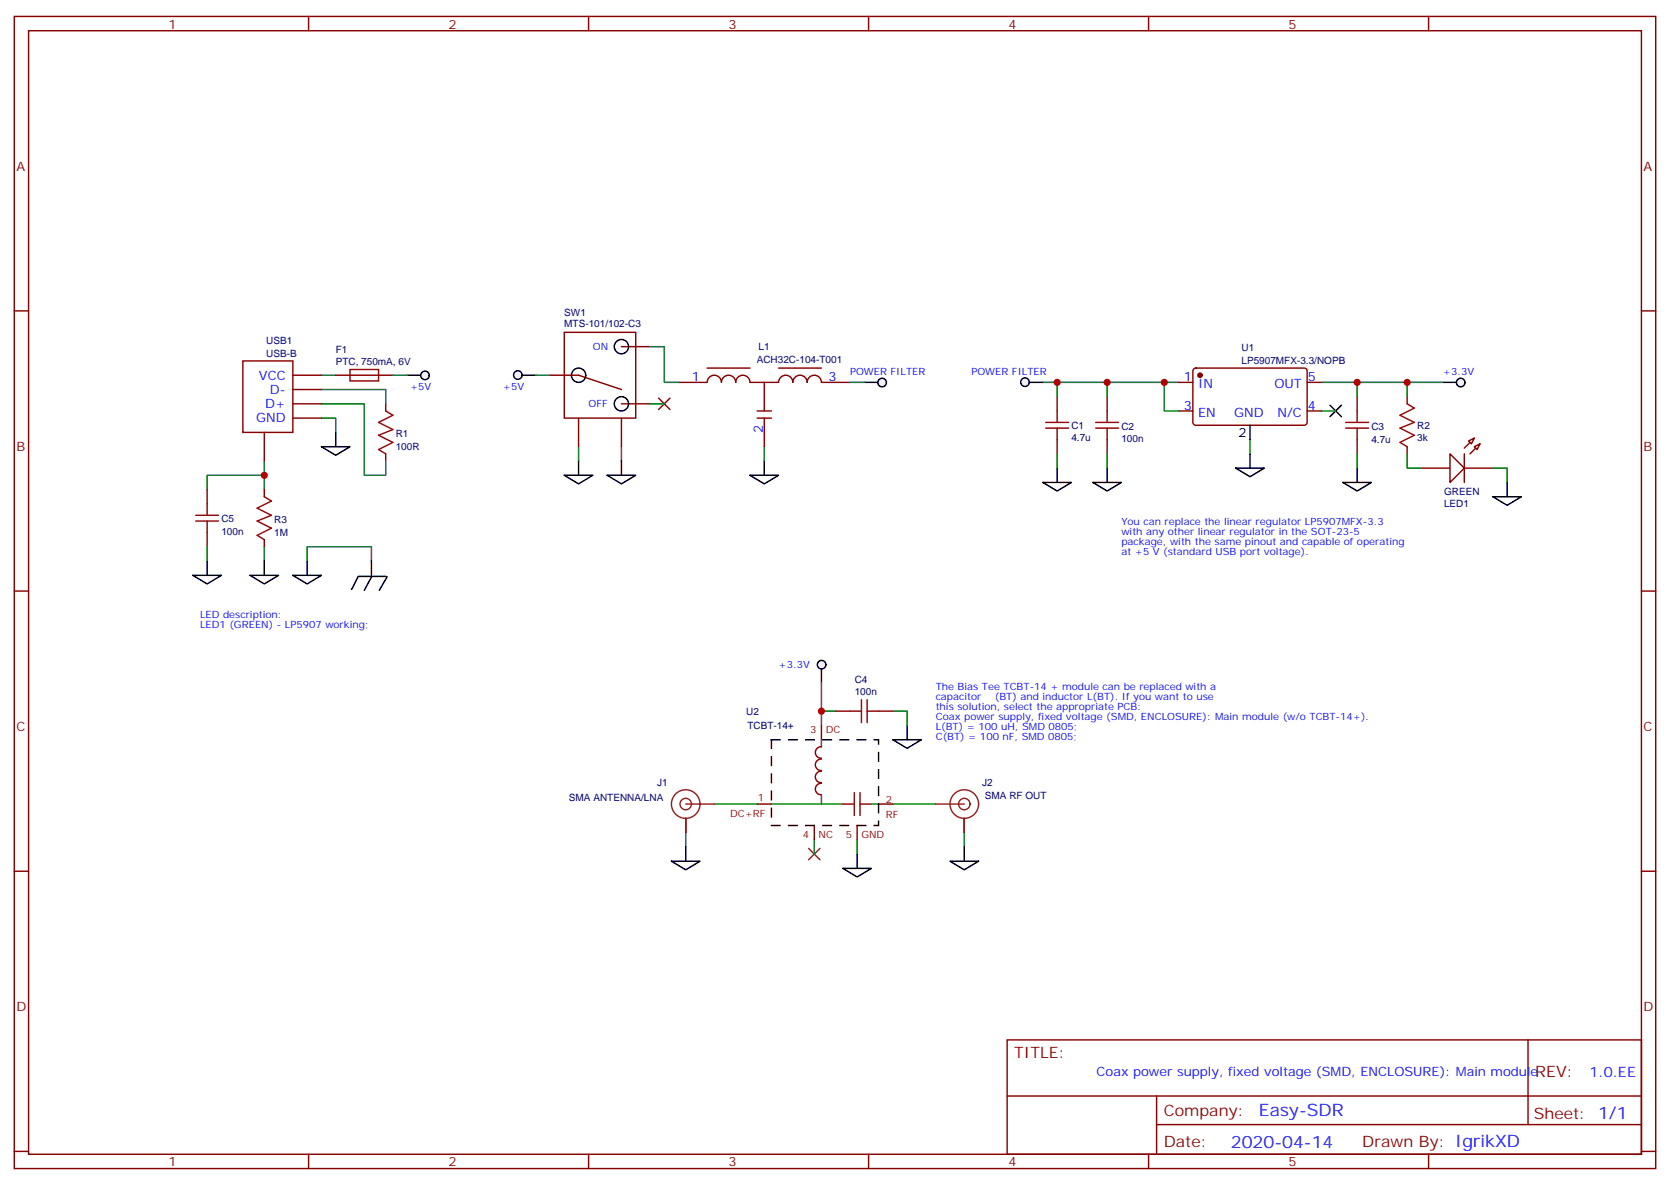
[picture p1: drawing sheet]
<svg xmlns="http://www.w3.org/2000/svg" width="412mm" height="292mm" viewBox="0 0 412 292" stroke-linecap="round" stroke-linejoin="round" font-family="sans-serif">
<g fill="none" stroke="#870000" stroke-width=".35">
<path d="M3.5 4.1h405.4v284.3h-405.4zM7.1 7.6h398.2v277.3h-398.2zM76.2 4.1v3.5M145.3 4.1v3.5M214.5 4.1v3.5M283.6 4.1v3.5M352.8 4.1v3.5M3.5 76.7h3.6M405.3 76.7h3.6M167.6 94.4h7a1.76 1.76 0 0 1 1.8-1.8 1.76 1.76 0 0 1 1.8 1.8 1.76 1.76 0 0 1 1.7-1.8 1.76 1.76 0 0 1 1.8 1.8 1.76 1.76 0 0 1 1.7-1.8 1.76 1.76 0 0 1 1.8 1.8h7.1a1.76 1.76 0 0 1 1.7-1.8 1.76 1.76 0 0 1 1.8 1.8 1.76 1.76 0 0 1 1.8-1.8 1.76 1.76 0 0 1 1.7 1.8 1.76 1.76 0 0 1 1.8-1.8 1.76 1.76 0 0 1 1.7 1.8h7.1M174.6 90.8h10.6M188.7 94.4v7"/>
<path d="M192.3 90.8h10.5M187 101.4h3.5M187 103.2h3.5M188.7 103.2v7M3.5 145.9h3.6M405.3 145.9h3.6M3.5 215h3.6M405.3 215h3.6M248.7 256.6h156.6v28.3h-156.6zM377.3 256.7v20.8M248.7 270.5h156.5M285.6 277.5h119.6"/>
<path d="M285.6 270.5v14.1M3.5 284.2h3.6M76.2 284.9v3.5M145.3 284.9v3.5M214.5 284.9v3.5M283.6 284.9v3.5M352.8 284.9v3.5M405.3 284.2h3.6"/>
</g>
<path d="M188.7 110.2v3.6M75.8 138.5v-3.6h15.9v3.6" fill="none" stroke="#008700" stroke-width=".35"/>
<path d="M185.2 117.3h7.1l-3.6 2.1zM188.7 113.8v3.5" fill="none" stroke="#000" stroke-width=".35"/>
<path d="M162.6 98.2l2.9 2.9zM165.5 98.2l-2.9 2.9z" fill="#00f" stroke="#870000" stroke-width=".35"/>
<path d="M160.5 99.7h3.5" fill="none" stroke="#008700" stroke-width=".35"/>
<path d="M100.5 92.6h3.6" fill="none" stroke="#000" stroke-width=".35"/>
<circle cx="105" cy="92.6" r="1.06" fill="#f0f0f0" stroke="#000" stroke-width=".35"/>
<path d="M79.4 92.6h3.5M202.8 175.5h3.6M220.5 175.5h3.5v3.5" fill="none" stroke="#008700" stroke-width=".35"/>
<path d="M202.8 164.9v3.6M224 179v3.6M220.5 182.6h7l-3.5 2.1z" fill="none" stroke="#000" stroke-width=".35"/>
<path d="M209.9 175.5h2.8M212.7 172.7v5.6M214.1 172.7v5.6M214.1 175.5h2.9" fill="none" stroke="#a10000" stroke-width=".35"/>
<path d="M206.4 175.5h3.5M217 175.5h3.5" fill="none" stroke="#870000" stroke-width=".35"/>
<circle cx="202.9" cy="164" r="1.06" fill="#f0f0f0" stroke="#000" stroke-width=".35"/>
<path d="M202.8 168.5v10.5M176.4 198.4h10.6M220.5 198.4h10.6M169.3 205.5v3.5M238.1 205.5v3.5" fill="none" stroke="#008700" stroke-width=".35"/>
<path d="M165.8 212.5h7.1l-3.6 2.2zM169.3 209v3.5M234.6 212.5h7.1l-3.6 2.2zM238.1 209v3.5" fill="none" stroke="#000" stroke-width=".35"/>
<g fill="none" stroke="#8c2424" stroke-width=".35">
<path d="M169.3 198.4h7.1M231.1 198.4h7M169.3 202v3.5M238.1 202v3.5"/>
<circle cx="169.3" cy="198.4" r="1.41"/>
<circle cx="169.3" cy="198.4" r="3.5"/>
<circle cx="238.1" cy="198.4" r="1.41"/>
<circle cx="238.1" cy="198.4" r="3.5"/>
</g>
<path d="M199.7 209.4l2.8 2.8zM199.7 212.2l2.8-2.8z" fill="#000080" stroke="#8c2424" stroke-width=".35"/>
<g fill="none" stroke="#008700" stroke-width=".35">
<path d="M79.4 96.1h15.8v3.6M79.4 99.7h10.6v17.6h5.2v-3.5M291 94.4h-29.9v3.5M65.3 117.3h-14.1v3.5M65.3 113.8v7M79.4 103.2h3.5v3.5M261.1 112v3.5M273.4 112v3.5M335.1 112v3.5M51.2 134.9v3.6M65.3 134.9v3.6M190.5 198.4h17.6"/>
<path d="M202.8 182.6v1.7M202.8 196.3v2.1M215.2 198.4h1.8M201.1 207.3v3.5M211.7 207.3v3.5"/>
</g>
<path d="M356.3 94.4h3.5M79.4 110.2h7l-3.5 2.2zM82.9 106.7v3.5M51.2 138.5v3.5M65.3 138.5v3.5M47.6 142h7.1l-3.5 2.1zM61.7 142h7.1l-3.5 2.1zM208.1 214.3h7.1l-3.5 2.1zM211.7 210.8v3.5" fill="none" stroke="#000" stroke-width=".35"/>
<g fill="none" stroke="#870000" stroke-width=".35">
<path d="M82.9 92.6h14.1M95.2 99.7v1.7M261.1 97.9v3.5M273.4 97.9v3.5M335.1 97.9v3.5M95.2 112v1.8M261.1 108.5v3.5M273.4 108.5v3.5M335.1 108.5v3.5M51.2 120.8v3.6M51.2 131.4v3.5M65.3 120.8v1.8"/>
<path d="M65.3 133.2v1.7M202.8 179v3.6M187 198.4h3.5M202.8 190.3a1.41 1.41 0 0 0-1.5 1.4 1.41 1.41 0 0 0 1.5 1.4M202.8 187.3a1.41 1.41 0 0 0-1.5 1.5 1.41 1.41 0 0 0 1.5 1.4M202.9 184.3a1.41 1.41 0 0 0-1.6 1.4 1.41 1.41 0 0 0 1.5 1.4M202.9 193.3a1.41 1.41 0 0 0-1.6 1.4 1.41 1.41 0 0 0 1.5 1.4M217 198.4h3.5M201.1 203.7v3.6M211.7 203.7v3.6"/>
</g>
<g fill="none" stroke="#a10000" stroke-width=".35">
<path d="M86.4 91.2h7.1v2.8h-7.1zM95.2 101.4l1.8 1.1-3.5 1.7 3.5 1.8-3.5 1.4 3.5 1.8-3.5 1.7 1.7 1.1M258.2 104.2h5.7M258.2 105.7h5.7M261.1 101.4v2.8M261.1 105.7v2.8M270.6 104.2h5.6M270.6 105.7h5.6M273.4 101.4v2.8M273.4 105.7v2.8M332.3 104.2h5.7M332.3 105.7h5.7"/>
<path d="M335.1 101.4v2.8M335.1 105.7v2.8M48.3 128.6h5.7M48.3 127.2h5.7M51.2 124.4v2.8M51.2 128.6v2.8M65.3 122.6l1.7 1-3.5 1.8 3.5 1.8-3.5 1.4 3.5 1.8-3.5 1.7 1.8 1.1M208.1 198.4h2.9M211 195.6v5.7M212.4 195.6v5.7M212.4 198.4h2.8"/>
</g>
<path d="M190.5 182.6h26.5v21.1h-26.5z" fill="none" stroke="#000" stroke-width=".35" stroke-dasharray="2.1 2.1"/>
<circle cx="360.7" cy="94.4" r="1.06" fill="#f0f0f0" stroke="#000" stroke-width=".35"/>
<path d="M273.4 94.4v3.5M326.3 94.4h8.8v3.5M335.1 94.4h21.2M142.9 110.2v3.6M153.5 110.2v3.6M308.7 108.5v3.5M326.3 101.4h3.5" fill="none" stroke="#008700" stroke-width=".35"/>
<g fill="none" stroke="#000" stroke-width=".35">
<path d="M139.3 117.3h7.1l-3.5 2.1zM142.9 113.8v3.5M149.9 117.3h7.1l-3.5 2.1zM153.5 113.8v3.5M257.5 119.1h7.1l-3.5 2.1zM261.1 115.5v3.6M269.9 119.1h7l-3.5 2.1zM273.4 115.5v3.6M305.2 115.5h7l-3.5 2.2zM308.7 105v3.5M308.7 112v3.5M331.6 119.1h7.1l-3.6 2.1z"/>
<path d="M335.1 115.5v3.6"/>
<circle cx="142.9" cy="92.6" r="1.76"/>
<circle cx="153.5" cy="99.7" r="1.76"/>
<circle cx="153.5" cy="85.5" r="1.76"/>
</g>
<path d="M328.4 100l2.9 2.8zM331.3 100l-2.9 2.8z" fill="#000" stroke="#000" stroke-width=".35"/>
<path d="M135.8 92.6h7.1l10.6 3.5M139.3 82h17.7v21.2h-17.7zM153.5 85.5h7M153.5 99.7h7M291 94.4h3.6M294.8 91l.5-.2h26.8a.71 .71 0 0 1 .7 .7v12.7a.76 .76 0 0 1-.7 .8h-26.8a.76 .76 0 0 1-.7-.8v-12.7zM322.8 94.4h3.5M142.9 103.2v7M153.5 103.2v7M291 101.4h3.6M322.8 101.4h3.5" fill="none" stroke="#870000" stroke-width=".35"/>
<circle cx="296.3" cy="92.6" r=".53" fill="#870000" stroke="#870000" stroke-width=".35"/>
<path d="M60 89.1h12.3v17.6h-12.3z" fill="#fff" stroke="#870000" stroke-width=".35"/>
<path d="M72.3 92.6h7.1M72.3 96.1h7.1M72.3 99.7h7.1M65.3 106.7v7.1M72.3 103.2h7.1" fill="none" stroke="#870000" stroke-width=".35"/>
<path d="M97 92.6h3.5M257.5 94.4h3.6M287.5 94.4v7h3.5" fill="none" stroke="#008700" stroke-width=".35"/>
<path d="M254 94.4h3.5M75.8 138.5v3.5M91.7 138.5v3.5M72.3 142h7.1l-3.6 2.1zM88.5 142.3l-1.7 3.1M88.5 142.3h6.8M91.8 142.3l-1.8 3.4M95.6 142.3l-1.9 3.4" fill="none" stroke="#000" stroke-width=".35"/>
<circle cx="253.1" cy="94.3" r="1.06" fill="#f0f0f0" stroke="#000" stroke-width=".35"/>
<path d="M128.8 92.6h3.5" fill="none" stroke="#000" stroke-width=".35"/>
<circle cx="127.9" cy="92.6" r="1.06" fill="#f0f0f0" stroke="#000" stroke-width=".35"/>
<path d="M132.3 92.6h3.5M160.5 85.5h3.5v8.9h3.6" fill="none" stroke="#008700" stroke-width=".35"/>
<path d="M213.4 94.4h3.6" fill="none" stroke="#000" stroke-width=".35"/>
<circle cx="217.8" cy="94.4" r="1.06" fill="#f0f0f0" stroke="#000" stroke-width=".35"/>
<path d="M209.9 94.4h3.5M347.5 94.4v3.5" fill="none" stroke="#008700" stroke-width=".35"/>
<path d="M347.5 99.7l1.7 1-3.5 1.8 3.5 1.7-3.5 1.5 3.5 1.7-3.5 1.8 1.8 1" fill="none" stroke="#a10000" stroke-width=".35"/>
<path d="M347.5 97.9v1.8M347.5 110.2v1.8M351 115.5h7.1M361.6 115.5h7.1" fill="none" stroke="#870000" stroke-width=".35"/>
<path d="M358.1 112l3.5 3.5-3.5 3.6z" fill="#fff" stroke="#870000" stroke-width=".35"/>
<path d="M364.1 108.1l-2.5 2.5M365.5 109.5l-2.5 2.5" fill="none" stroke="#870000" stroke-width=".35"/>
<g fill="#f0f0f0" stroke="#870000" stroke-width=".35">
<path d="M364.1 110.2l1.4-.7-.7 1.4z"/>
<path d="M362.7 108.8l1.4-.7-.7 1.4z"/>
</g>
<path d="M361.6 112v7.1" fill="none" stroke="#870000" stroke-width=".35"/>
<path d="M347.5 112v3.5h3.5M368.7 115.5h3.5v3.6" fill="none" stroke="#008700" stroke-width=".35"/>
<path d="M372.2 119.1v3.5M368.7 122.6h7l-3.5 2.1z" fill="none" stroke="#000" stroke-width=".35"/>
<g fill="#c00">
<circle cx="347.5" cy="94.4" r=".88"/>
<circle cx="202.8" cy="175.5" r=".88"/>
<circle cx="65.3" cy="117.3" r=".88"/>
<circle cx="273.4" cy="94.4" r=".88"/>
<circle cx="335.1" cy="94.4" r=".88"/>
<circle cx="287.5" cy="94.4" r=".88"/>
<circle cx="261.1" cy="94.4" r=".88"/>
</g>
<g font-size="4.2" fill="#00f">
<text x="310.9" y="275.5">Easy-SDR</text>
<text x="304" y="283.3">2020-04-14</text>
</g>
<g font-size="3.9" fill="#800">
<text x="250.5" y="261.2">TITLE:</text>
<text x="379.1" y="265.9">REV:</text>
<text x="287.4" y="275.4">Company:</text>
<text x="378.7" y="276">Sheet: 1/1</text>
<text x="287.4" y="283.1">Date:</text>
<text x="336.4" y="283.2">Drawn By: IgrikXD</text>
</g>
<text font-size="3.5" fill="#00f" x="392.5" y="265.9">1.0.EE</text>
<g font-size="3.2" fill="#800">
<text x="41.6" y="7.1">1</text>
<text x="110.8" y="7.1">2</text>
<text x="179.9" y="7.1">3</text>
<text x="249.1" y="7.1">4</text>
<text x="318.2" y="7.1">5</text>
<text x="4.1" y="42.2">A</text>
<text x="405.9" y="42.2">A</text>
<text x="4.1" y="111.3">B</text>
<text x="405.9" y="111.3">B</text>
<text x="4.1" y="180.4">C</text>
<text x="405.9" y="180.4">C</text>
<text x="4.1" y="249.6">D</text>
<text x="405.9" y="249.6">D</text>
<text x="41.6" y="287.9">1</text>
<text x="110.8" y="287.9">2</text>
<text x="179.9" y="287.9">3</text>
<text x="249.1" y="287.9">4</text>
<text x="318.2" y="287.9">5</text>
</g>
<g font-size="3.2" fill="#00f">
<text x="64" y="93.7">VCC</text>
<text x="170.8" y="94">1</text>
<text x="204.6" y="94">3</text>
<text x="292.4" y="94">1</text>
<text x="295.9" y="95.8">IN</text>
<text x="314.7" y="95.8">OUT</text>
<text x="323" y="94">5</text>
<text x="65.5" y="100.7">D+</text>
<text x="66.7" y="97.2">D-</text>
<text x="292.4" y="101.1">3</text>
<text x="323" y="101.1">4</text>
<text x="63.3" y="104.2">GND</text>
<text x="188.4" y="107" transform="rotate(-90 188.4 107)">2</text>
<text x="295.9" y="102.8">EN</text>
<text x="304.8" y="103">GND</text>
<text x="315.5" y="102.8">N/C</text>
<text x="270.8" y="265.7">Coax power supply, fixed voltage (SMD, ENCLOSURE): Main module</text>
</g>
<text font-size="3.2" x="305.9" y="107.9">2</text>
<g font-size="2.5" fill="#000080">
<text x="139.3" y="77.9">SW1</text>
<text x="139.3" y="80.8">MTS-101/102-C3</text>
<text x="65.7" y="88">USB-B</text>
<text x="65.7" y="84.8">USB1</text>
<text x="82.9" y="87.2">F1</text>
<text x="186.9" y="89.7">ACH32C-104-T001</text>
<text x="187.3" y="86.4">L1</text>
<text x="306.6" y="89.8">LP5907MFX-3.3/NOPB</text>
<text x="306.6" y="86.6">U1</text>
<text x="82.9" y="90">PTC, 750mA, 6V</text>
<text x="97.7" y="107.9">R1</text>
<text x="264.6" y="105.8">C1</text>
<text x="276.9" y="106">C2</text>
<text x="338.7" y="106.1">C3</text>
<text x="350" y="105.9">R2</text>
<text x="97.7" y="111">100R</text>
<text x="264.6" y="108.9">4.7u</text>
<text x="276.9" y="109.2">100n</text>
<text x="338.7" y="109.3">4.7u</text>
<text x="350" y="108.9">3k</text>
<text x="356.6" y="122.1">GREEN</text>
<text x="356.6" y="125.1">LED1</text>
<text x="54.7" y="128.9">C5</text>
<text x="67.7" y="129">R3</text>
<text x="54.7" y="132.1">100n</text>
<text x="67.7" y="132.2">1M</text>
<text x="211.1" y="171.6">100n</text>
<text x="211.1" y="168.6">C4</text>
<text x="184.3" y="176.4">U2</text>
<text x="184.6" y="179.9">TCBT-14+</text>
<text x="140.5" y="197.6">SMA ANTENNA/LNA</text>
<text x="162.3" y="194.1">J1</text>
<text x="242.6" y="194.1">J2</text>
<text x="243.2" y="197.2">SMA RF OUT</text>
</g>
<g font-size="2.5" fill="#00f">
<text x="146.4" y="86.4">ON</text>
<text x="209.9" y="92.6">POWER FILTER</text>
<text x="239.9" y="92.6">POWER FILTER</text>
<text x="356.3" y="92.6">+3.3V</text>
<text x="101.2" y="96.1">+5V</text>
<text x="124.2" y="96.1">+5V</text>
<text x="145.3" y="100.5">OFF</text>
<text x="276.9" y="129.6">You can replace the linear regulator LP5907MFX-3.3</text>
<text x="276.9" y="132.1">with any other linear regulator in the SOT-23-5</text>
<text x="276.9" y="134.6">package, with the same pinout and capable of operating</text>
<text x="276.9" y="137.1">at +5 V (standard USB port voltage).</text>
<text x="49.4" y="152.6">LED description:</text>
<text x="49.4" y="155">LED1 (GREEN) - LP5907 working;</text>
<text x="192.3" y="164.9">+3.3V</text>
<text x="231.1" y="170.2">The Bias Tee TCBT-14 + module can be replaced with a</text>
<text x="231.1" y="172.7">capacitor</text>
<text x="245.7" y="172.7">(BT) and inductor L(BT). If you want to use</text>
<text x="231.1" y="175.2">this solution, select the appropriate PCB:</text>
<text x="231.1" y="177.6">Coax power supply, fixed voltage (SMD, ENCLOSURE): Main module (w/o TCBT-14+).</text>
<text x="231.1" y="180.1">L(BT) = 100 uH, SMD 0805;</text>
<text x="231.1" y="182.6">C(BT) = 100 nF, SMD 0805;</text>
</g>
<g font-size="2.5" fill="#800">
<text x="200" y="180.9">3</text>
<text x="203.9" y="180.9">DC</text>
<text x="187.2" y="197.7">1</text>
<text x="180.3" y="201.6">DC+RF</text>
<text x="218.7" y="198.1">2</text>
<text x="218.8" y="202">RF</text>
<text x="198.3" y="206.9">4</text>
<text x="202.1" y="206.9">NC</text>
<text x="208.8" y="206.9">5</text>
<text x="212.7" y="206.9">GND</text>
</g>
</svg>
